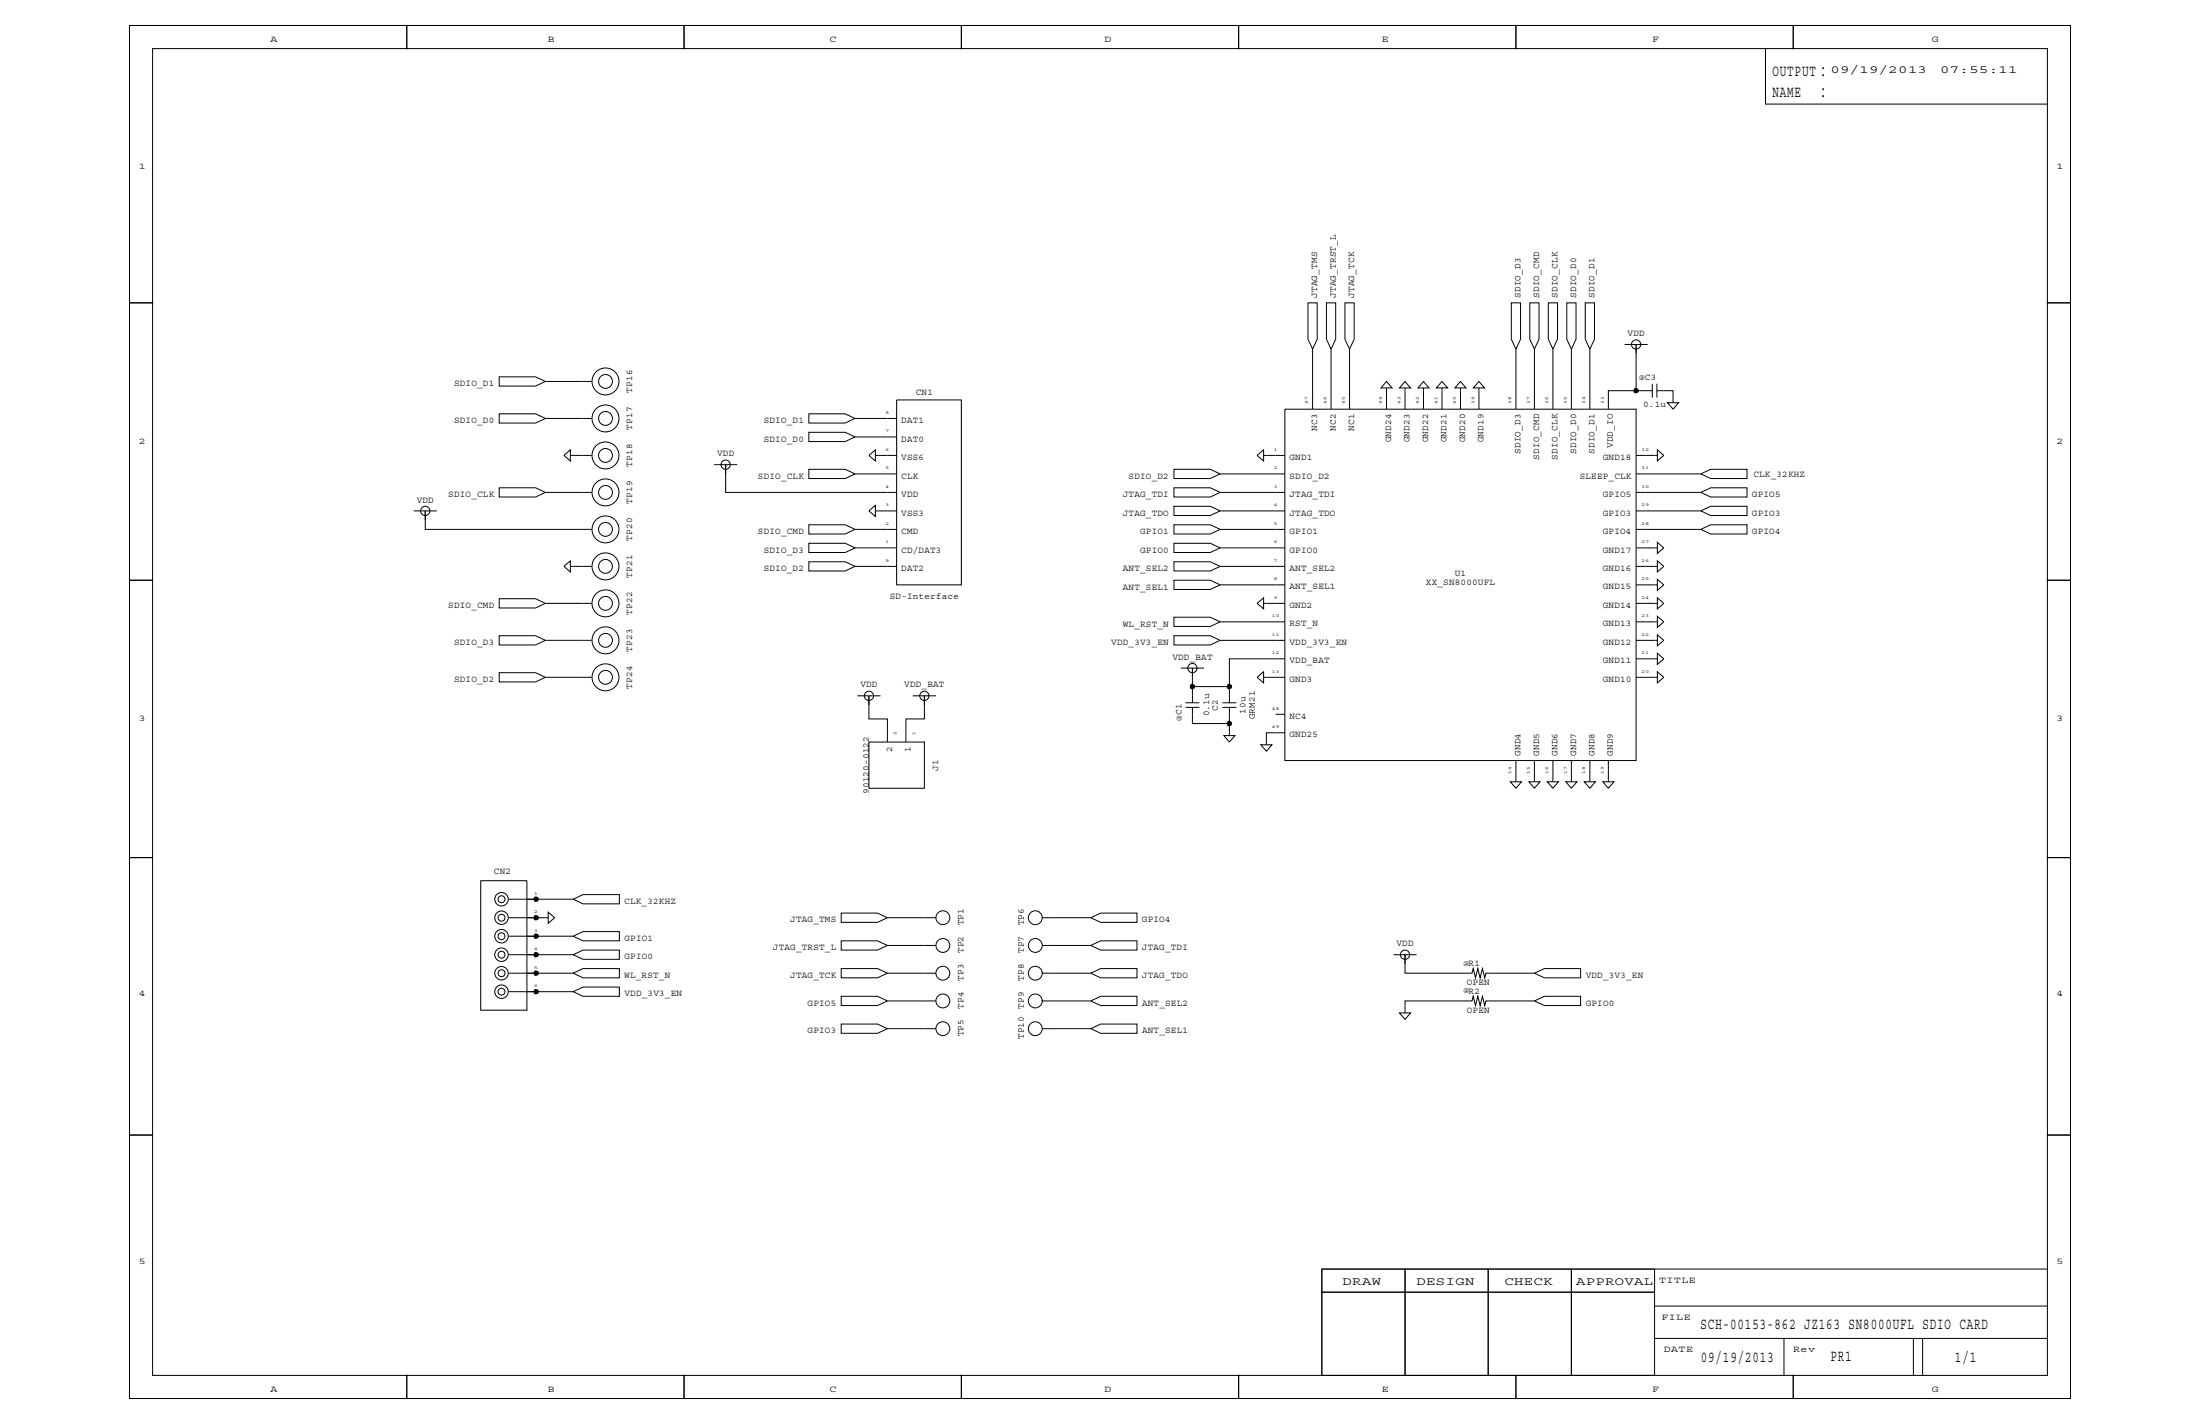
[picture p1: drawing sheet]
<svg xmlns="http://www.w3.org/2000/svg" width="432mm" height="279mm" viewBox="0 0 432 279" stroke-linecap="round" stroke-linejoin="round" font-family="sans-serif">
<g fill="none" stroke="#000" stroke-width=".2">
<path d="M25.4 5h54.4v4.5h-49.9v49.9h-4.5zM25.4 5h381v269.4h-381zM79.8 5h54.5v4.5h-54.5zM134.3 5h54.4v4.5h-54.4zM188.7 5h54.4v4.5h-54.4zM243.1 5h54.4v4.5h-54.4zM297.5 5h54.5v4.5h-54.5zM346.5 9.5v10.9h55.3M352 5h54.4v54.4h-4.6v-49.9h-49.8zM25.4 59.4h4.5v54.4h-4.5zM256.7 59.4h1.8v7.2l-.9 1.9-.9-1.9zM260.3 59.4h1.9v7.2l-.9 1.9-1-1.9z"/>
<path d="M264 59.4h1.8v7.2l-.9 1.9-.9-1.9zM296.6 59.4h1.8v7.2l-.9 1.9-.9-1.9zM300.3 59.4h1.8v7.2l-.9 1.9-.9-1.9zM303.9 59.4h1.8v7.2l-.9 1.9-.9-1.9zM307.5 59.4h1.8v7.2l-.9 1.9-.9-1.9zM311.1 59.4h1.9v7.2l-1 1.9-.9-1.9zM401.8 59.4h4.6v54.4h-4.6zM98 73.9h7.1l2 .9-2 1h-7.1zM107.1 74.8h9M176 78.5h12.7v36.3h-12.7zM257.6 68.5v11.8M261.3 68.5v11.8"/>
<path d="M264.9 68.5v11.8M272.1 74.8l1.1 1.3h-2.1zM272.1 76.1v4.2M275.8 74.8l1.1 1.3h-2.2zM275.8 76.1v4.2M279.4 74.8l1.1 1.3h-2.2zM279.4 76.1v4.2M283 74.8l1.1 1.3h-2.2zM283 76.1v4.2M286.7 74.8l1 1.3h-2.1zM286.7 76.1v4.2M290.3 74.8l1.1 1.3h-2.2z"/>
<path d="M290.3 76.1v4.2M297.5 68.5v11.8M301.2 68.5v11.8M304.8 68.5v11.8M308.4 68.5v11.8M312 68.5v10M312 78.5v1.8M318.9 67.6h4.5M321.1 76.7h3.2M321.1 67.6v9.1h-5.4v3.6M324.3 75.3v2.7M325.2 76.7h3.2v2.3"/>
<path d="M325.2 75.3v2.7M327.3 79h2.2l-1.1 1.3zM98 81.2h7.1l2 .9-2 .9h-7.1zM98 95.7h7.1l2 .9-2 .9h-7.1zM110.7 89.4l1.2-1.1v2.1zM111.9 89.4h4.2M116.1 82.1h-9M116.1 96.6h-9M140.2 91.2h4.5M142.4 91.2v5.4h33.6M158.8 81.2h7.1l1.9 .9-1.9 .9h-7.1zM158.8 92.1h7.1l1.9 .9-1.9 .9h-7.1z"/>
<path d="M158.8 84.8h7.1l1.9 .9-1.9 .9h-7.1zM167.8 93h8.2M167.8 82.1h8.2M167.8 85.7h8.2M170.5 89.4l1.3-1.1v2.1zM171.8 89.4h4.2M230.4 99.3h7.1l2 .9-2 .9h-7.1zM230.4 92.1h7.1l2 .9-2 .9h-7.1zM230.4 95.7h7.1l2 .9-2 .9h-7.1zM246.7 89.4l1.3-1.1v2.1zM248 89.4h4.2M252.2 93h-12.7"/>
<path d="M252.2 96.6h-12.7M252.2 80.3h68.9v68.9h-68.9zM321.1 96.6h12.7M325.3 88.3l1.3 1.1-1.3 1zM325.3 89.4h-4.2M333.8 96.6l2-.9h7.1v1.8h-7.1zM333.8 93h-12.7M333.8 93l2-.9h7.1v1.8h-7.1zM25.4 113.8h4.5v54.5h-4.5zM81.2 100.2h4.5M83.5 100.2v3.7h32.6M98 117.5h7.1l2 .9-2 .9h-7.1z"/>
<path d="M107.1 118.4h9M110.7 111.1l1.2-1.1v2.2zM111.9 111.1h4.2M158.8 110.2h7.1l1.9 .9-1.9 .9h-7.1zM158.8 106.6h7.1l1.9 .9-1.9 .9h-7.1zM158.8 103h7.1l1.9 .9-1.9 .9h-7.1zM167.8 111.1h8.2M167.8 103.9h8.2M167.8 107.5h8.2M170.5 100.2l1.3-1v2.1zM171.8 100.2h4.2M230.4 113.8h7.1l2 1-2 .9h-7.1z"/>
<path d="M230.4 110.2h7.1l2 .9-2 .9h-7.1zM230.4 103h7.1l2 .9-2 .9h-7.1zM230.4 106.6h7.1l2 .9-2 .9h-7.1zM239.5 111.1h12.7M239.5 114.8h12.7M246.7 118.4l1.3-1.1v2.2zM248 118.4h4.2M252.2 100.2h-12.7M252.2 103.9h-12.7M252.2 107.5h-12.7M321.1 100.2h12.7M321.1 103.9h12.7"/>
<path d="M325.3 113.7l1.3 1.1-1.3 1zM325.3 114.8h-4.2M325.3 117.3l1.3 1.1-1.3 1.1zM325.3 118.4h-4.2M325.3 110l1.3 1.1-1.3 1.1zM325.3 111.1h-4.2M325.3 106.4l1.3 1.1-1.3 1.1zM325.3 107.5h-4.2M333.8 103.9l2-.9h7.1v1.8h-7.1zM333.8 100.2l2-.9h7.1v1.8h-7.1zM401.8 113.8h4.6v54.5h-4.6zM98 124.7h7.1l2 .9-2 .9h-7.1z"/>
<path d="M98 132h7.1l2 .9-2 .9h-7.1zM107.1 125.6h9M116.1 132.9h-9M168.3 136.5h4.5M170.5 136.5v4.6h3.7v4.5M179.2 136.5h4.5M181.4 136.5v1.8M181.4 138.3v2.8h-3.6v4.5M230.4 124.7h7.1l2 .9-2 .9h-7.1zM230.4 121.1h7.1l2 .9-2 .9h-7.1zM231.8 131.1h4.5M232.7 138.8h2.7"/>
<path d="M232.7 137.9h2.7M234 134.7v3.2M234 138.8v3.2h7.3M239.5 125.6h12.7M239.9 138.8h2.8M239.9 137.9h2.8M241.3 134.7v3.3M241.3 138.7v5.6M246.7 132.9l1.3-1.1v2.2zM248 132.9h4.2M250.4 129.3h-9.1v5.4h-7.3v-3.6M250.4 129.3h1.8"/>
<path d="M252.2 122h-12.7M325.3 120.9l1.3 1.1-1.3 1.1zM325.3 122h-4.2M325.3 131.8l1.3 1.1-1.3 1.1zM325.3 132.9h-4.2M325.3 124.6l1.3 1-1.3 1.1zM325.3 125.6h-4.2M325.3 128.2l1.3 1.1-1.3 1.1zM325.3 129.3h-4.2M170.5 145.6h10.9v9.1h-10.9zM240.2 144.3h2.2l-1.1 1.3zM247.5 146.1h2.1l-1 1.3z"/>
<path d="M250.4 140.2h1.8M252.2 143.8h-3.6v2.3M296.4 153.4h2.2l-1.1 1.3zM297.5 149.2v4.2M300.1 153.4h2.2l-1.1 1.3zM301.2 149.2v4.2M303.7 153.4h2.2l-1.1 1.3zM304.8 149.2v4.2M307.3 153.4h2.2l-1.1 1.3zM308.4 149.2v4.2M311 153.4h2.1l-1.1 1.3zM312 149.2v4.2"/>
<path d="M314.6 153.4h2.2l-1.1 1.3zM315.7 149.2v4.2M25.4 168.3h4.5v54.4h-4.5zM94.4 172.8h9v25.4h-9zM99.8 176.4h12.7M107.6 179l1.3 1.1-1.3 1.1zM112.5 176.4l1.9-.9h7.2v1.8h-7.2zM165.1 179.2h7.1l2 .9-2 .9h-7.1zM401.8 168.3h4.6v54.4h-4.6zM99.8 180.1h7.8M99.8 194.6h12.7M105.2 190.9h7.3"/>
<path d="M105.2 190.9h-5.4M112.5 194.6l1.9-.9h7.2v1.8h-7.2zM112.5 187.3l1.9-.9h7.2v1.8h-7.2zM112.5 183.7l1.9-.9h7.2v1.8h-7.2zM112.5 187.3h-12.7M112.5 183.7h-12.7M112.5 191l1.9-1h7.2v1.9h-7.2zM165.1 184.6h7.1l2 .9-2 .9h-7.1zM165.1 195.5h7.1l2 .9-2 .9h-7.1zM165.1 190h7.1l2 .9-2 1h-7.1zM174.2 185.5h9.5M174.2 180.1h9.5"/>
<path d="M174.2 190.9h7.2M174.2 196.4h9.5M181.4 190.9h2.3M204.6 190.9a1.36 1.36 0 0 0-1.9-1.2 1.36 1.36 0 0 0-.4 2.3 1.36 1.36 0 0 0 2.2-.6l.1-.5h2.2M206.8 190.9h7.3M214.1 196.4h-9.5a1.36 1.36 0 0 1-2 1.2 1.36 1.36 0 0 1-.3-2.2 1.36 1.36 0 0 1 2.2 .6l.1 .4M214.1 185.5h-9.5M214.1 180.1h-9.5a1.36 1.36 0 0 1-2 1.2 1.36 1.36 0 0 1-.3-2.2 1.36 1.36 0 0 1 2.2 .5l.1 .5M214.1 196.4l1.9-.9h7.2v1.8h-7.2zM214.1 185.5l1.9-.9h7.2v1.8h-7.2zM214.1 191l1.9-1h7.2v1.9h-7.2zM214.1 180.1l1.9-.9h7.2v1.8h-7.2z"/>
<path d="M273.5 187.3h4.5M274.7 198.8h2.2l-1.1 1.2zM275.8 187.3v3.6l13.1 .1 .2-1 .5 1.9 .5-1.9 .4 1.9 .5-1.9 .4 1.9 .2-.9 9.6-.1M301.2 196.4h-9.6l-.2 .9-.4-1.8-.5 1.8-.4-1.8-.5 1.8-.5-1.8-.2 .9h-13.1v2.4M301.2 196.4l1.9-.9h7.1v1.8h-7.1zM301.2 191l1.9-1h7.1v1.9h-7.1zM165.1 200.9h7.1l2 .9-2 .9h-7.1zM174.2 201.8h9.5M214.1 201.8h-9.5M214.1 201.8l1.9-.9h7.2v1.8h-7.2zM25.4 222.7h4.5v47.2h49.9v4.5h-54.4zM259.4 249h16.4v4.5h-16.4z"/>
<path d="M259.4 253.5h16.4v16.4h-16.4zM275.8 249h16.3v4.5h-16.3zM275.8 253.5h16.3v16.4h-16.3zM292.1 249h16.3v4.5h-16.3zM292.1 253.5h16.3v16.4h-16.3zM308.4 249h16.3v4.5h-16.3zM308.4 253.5h16.3v16.4h-16.3zM324.7 256.3h77.1M401.8 249h-142.4v20.9M79.8 269.9h54.5v4.5h-54.5zM134.3 269.9h54.4v4.5h-54.4zM188.7 269.9h54.4v4.5h-54.4z"/>
<path d="M243.1 269.9h54.4v4.5h-54.4zM297.5 269.9h54.5v4.5h-54.5zM324.7 262.6h77.1M350.1 262.6v7.3M352 269.9h49.8v-47.2h4.6v51.7h-54.4zM375.5 262.6v7.3M377.4 262.6v7.3"/>
<circle cx="118.8" cy="74.8" r="1.36"/>
<circle cx="118.8" cy="74.8" r="2.64"/>
<circle cx="321.1" cy="67.6" r=".91"/>
<circle cx="118.8" cy="89.4" r="1.36"/>
<circle cx="118.8" cy="89.4" r="2.64"/>
<circle cx="118.8" cy="82.1" r="1.36"/>
<circle cx="118.8" cy="82.1" r="2.64"/>
<circle cx="118.8" cy="96.6" r="1.36"/>
<circle cx="118.8" cy="96.6" r="2.64"/>
<circle cx="142.4" cy="91.2" r=".91"/>
<circle cx="83.5" cy="100.2" r=".91"/>
<circle cx="118.8" cy="103.9" r="1.36"/>
<circle cx="118.8" cy="111.1" r="1.36"/>
<circle cx="118.8" cy="103.9" r="2.64"/>
<circle cx="118.8" cy="111.1" r="2.64"/>
<circle cx="118.8" cy="118.4" r="1.36"/>
<circle cx="118.8" cy="118.4" r="2.64"/>
<circle cx="118.8" cy="125.6" r="1.36"/>
<circle cx="118.8" cy="125.6" r="2.64"/>
<circle cx="118.8" cy="132.9" r="1.36"/>
<circle cx="118.8" cy="132.9" r="2.64"/>
<circle cx="170.5" cy="136.5" r=".91"/>
<circle cx="181.4" cy="136.5" r=".91"/>
<circle cx="234" cy="131.1" r=".91"/>
<circle cx="98.4" cy="176.4" r="1.32"/>
<circle cx="98.4" cy="176.4" r=".68"/>
<circle cx="98.4" cy="183.7" r="1.32"/>
<circle cx="98.4" cy="194.6" r="1.32"/>
<circle cx="98.4" cy="187.3" r="1.32"/>
<circle cx="98.4" cy="180.1" r="1.32"/>
<circle cx="98.4" cy="190.9" r="1.32"/>
<circle cx="98.4" cy="183.7" r=".68"/>
<circle cx="98.4" cy="187.3" r=".68"/>
<circle cx="98.4" cy="194.6" r=".68"/>
<circle cx="98.4" cy="180.1" r=".68"/>
<circle cx="98.4" cy="190.9" r=".68"/>
<circle cx="185.1" cy="190.9" r="1.36"/>
<circle cx="185.1" cy="196.4" r="1.36"/>
<circle cx="185.1" cy="185.5" r="1.36"/>
<circle cx="185.1" cy="180.1" r="1.36"/>
<circle cx="203.2" cy="185.5" r="1.36"/>
<circle cx="275.8" cy="187.3" r=".91"/>
<circle cx="185.1" cy="201.8" r="1.36"/>
<circle cx="203.2" cy="201.8" r="1.36"/>
</g>
<path d="M320.7 76.3l.2-.2h.3l.4 .3v.6l-.5 .2a.53 .53 0 0 1-.5-.3 .53 .53 0 0 1 .1-.6zM233.6 134.4l.2-.2h.3l.4 .3v.5l-.5 .2a.53 .53 0 0 1-.4-.3 .53 .53 0 0 1 0-.5zM240.9 134.4l.2-.2h.3l.4 .3-.1 .5-.4 .2a.53 .53 0 0 1-.5-.3 .53 .53 0 0 1 .1-.5zM240.9 141.6l.2-.2h.3l.4 .3-.1 .6-.4 .2a.53 .53 0 0 1-.5-.3 .53 .53 0 0 1 .1-.6zM104.8 176.1l.2-.2h.3l.4 .3v.6l-.5 .2a.53 .53 0 0 1-.5-.3 .53 .53 0 0 1 .1-.6zM104.8 190.6l.2-.2h.3l.4 .3v.6l-.5 .2a.53 .53 0 0 1-.5-.3 .53 .53 0 0 1 .1-.6zM104.8 194.2l.2-.1h.3l.4 .2v.6l-.5 .2a.53 .53 0 0 1-.5-.3 .53 .53 0 0 1 .1-.6zM104.8 187l.2-.2h.3l.4 .3v.5l-.5 .3a.53 .53 0 0 1-.5-.3 .53 .53 0 0 1 .1-.6zM104.8 183.4l.2-.2h.3l.4 .2v.6l-.5 .2a.53 .53 0 0 1-.5-.3 .53 .53 0 0 1 .1-.5zM104.8 179.7l.2-.2h.3l.4 .3v.6l-.5 .2a.53 .53 0 0 1-.5-.3 .53 .53 0 0 1 .1-.6z" fill="#000"/>
<g font-size="3.2">
<text x="347.9" y="15">OUTPUT：</text>
<text x="347.9" y="19.1">NAME</text>
<text x="356.6" y="19.1">：</text>
<text x="333.8" y="260.8">SCH-00153-862 JZ163 SN8000UFL SDIO CARD</text>
<text x="333.8" y="267.1">09/19/2013</text>
<text x="359.3" y="267.1">PR1</text>
<text x="383.7" y="267.1">1/1</text>
</g>
<g font-size="2.3">
<text x="359.2" y="14.3">09/19/2013</text>
<text x="380.8" y="14.4">07:55:11</text>
<text x="263.5" y="252.2">DRAW</text>
<text x="278" y="252.2">DESIGN</text>
<text x="295.3" y="252.2">CHECK</text>
<text x="309.3" y="252.2">APPROVAL</text>
</g>
<g font-size="1.8">
<text x="53.1" y="8.2">A</text>
<text x="107.5" y="8.2">B</text>
<text x="162.8" y="8.2">C</text>
<text x="216.8" y="8.2">D</text>
<text x="271.2" y="8.2">E</text>
<text x="324.3" y="8.2">F</text>
<text x="379.2" y="8.2">G</text>
<text x="27.2" y="33.1">1</text>
<text x="403.7" y="33.1">1</text>
<text x="258.6" y="58.5" transform="rotate(-90 258.6 58.5)">JTAG_TMS</text>
<text x="262.2" y="58.5" transform="rotate(-90 262.2 58.5)">JTAG_TRST_L</text>
<text x="265.8" y="58.5" transform="rotate(-90 265.8 58.5)">JTAG_TCK</text>
<text x="298.5" y="58.5" transform="rotate(-90 298.5 58.5)">SDIO_D3</text>
<text x="302.1" y="58.5" transform="rotate(-90 302.1 58.5)">SDIO_CMD</text>
<text x="305.7" y="58.5" transform="rotate(-90 305.7 58.5)">SDIO_CLK</text>
<text x="309.3" y="58.5" transform="rotate(-90 309.3 58.5)">SDIO_D0</text>
<text x="313" y="58.5" transform="rotate(-90 313 58.5)">SDIO_D1</text>
<text x="319.5" y="66">VDD</text>
<text x="89.1" y="75.8">SDIO_D1</text>
<text x="124.1" y="77" transform="rotate(-90 124.1 77)">TP16</text>
<text x="179.8" y="77.6">CN1</text>
<text x="321.7" y="74.6">@C3</text>
<text x="89.1" y="83">SDIO_D0</text>
<text x="149.9" y="83">SDIO_D1</text>
<text x="176.9" y="83">DAT1</text>
<text x="322.5" y="79.9">0.1u</text>
<text x="27.2" y="87.1">2</text>
<text x="124.1" y="84.3" transform="rotate(-90 124.1 84.3)">TP17</text>
<text x="140.8" y="89.5">VDD</text>
<text x="149.9" y="86.7">SDIO_D0</text>
<text x="176.9" y="86.6">DAT0</text>
<text x="258.5" y="84.6" transform="rotate(-90 258.5 84.6)">NC3</text>
<text x="262.2" y="84.6" transform="rotate(-90 262.2 84.6)">NC2</text>
<text x="265.8" y="84.6" transform="rotate(-90 265.8 84.6)">NC1</text>
<text x="273" y="86.8" transform="rotate(-90 273 86.8)">GND24</text>
<text x="276.7" y="86.8" transform="rotate(-90 276.7 86.8)">GND23</text>
<text x="280.3" y="86.8" transform="rotate(-90 280.3 86.8)">GND22</text>
<text x="283.9" y="86.8" transform="rotate(-90 283.9 86.8)">GND21</text>
<text x="287.6" y="86.8" transform="rotate(-90 287.6 86.8)">GND20</text>
<text x="291.2" y="86.8" transform="rotate(-90 291.2 86.8)">GND19</text>
<text x="298.4" y="89.1" transform="rotate(-90 298.4 89.1)">SDIO_D3</text>
<text x="309.3" y="89.1" transform="rotate(-90 309.3 89.1)">SDIO_D0</text>
<text x="313" y="89.1" transform="rotate(-90 313 89.1)">SDIO_D1</text>
<text x="316.6" y="88" transform="rotate(-90 316.6 88)">VDD_IO</text>
<text x="403.7" y="87.1">2</text>
<text x="124.1" y="91.6" transform="rotate(-90 124.1 91.6)">TP18</text>
<text x="148.8" y="93.9">SDIO_CLK</text>
<text x="176.9" y="93.9">CLK</text>
<text x="176.9" y="90.3">VSS6</text>
<text x="221.5" y="93.9">SDIO_D2</text>
<text x="253.1" y="90.3">GND1</text>
<text x="253.1" y="93.9">SDIO_D2</text>
<text x="302.1" y="90.2" transform="rotate(-90 302.1 90.2)">SDIO_CMD</text>
<text x="305.7" y="90.2" transform="rotate(-90 305.7 90.2)">SDIO_CLK</text>
<text x="310.1" y="93.9">SLEEP_CLK</text>
<text x="314.6" y="90.3">GND18</text>
<text x="344.1" y="93.5">CLK_32KHZ</text>
<text x="81.8" y="98.6">VDD</text>
<text x="88" y="97.5">SDIO_CLK</text>
<text x="124.1" y="98.8" transform="rotate(-90 124.1 98.8)">TP19</text>
<text x="176.9" y="101.1">VSS3</text>
<text x="176.9" y="97.5">VDD</text>
<text x="220.4" y="101.2">JTAG_TDO</text>
<text x="220.4" y="97.5">JTAG_TDI</text>
<text x="253.1" y="97.5">JTAG_TDI</text>
<text x="253.1" y="101.1">JTAG_TDO</text>
<text x="314.6" y="101.1">GPIO3</text>
<text x="314.6" y="97.5">GPIO5</text>
<text x="343.9" y="101.2">GPIO3</text>
<text x="343.9" y="97.5">GPIO5</text>
<text x="124.1" y="106.1" transform="rotate(-90 124.1 106.1)">TP20</text>
<text x="148.8" y="104.8">SDIO_CMD</text>
<text x="176.9" y="104.8">CMD</text>
<text x="223.8" y="104.8">GPIO1</text>
<text x="253.1" y="104.8">GPIO1</text>
<text x="314.6" y="104.8">GPIO4</text>
<text x="343.9" y="104.8">GPIO4</text>
<text x="124.1" y="113.3" transform="rotate(-90 124.1 113.3)">TP21</text>
<text x="149.9" y="112.1">SDIO_D2</text>
<text x="149.9" y="108.4">SDIO_D3</text>
<text x="176.9" y="112">DAT2</text>
<text x="176.9" y="108.4">CD/DAT3</text>
<text x="220.4" y="112.1">ANT_SEL2</text>
<text x="223.8" y="108.4">GPIO0</text>
<text x="253.1" y="108.4">GPIO0</text>
<text x="253.1" y="112">ANT_SEL2</text>
<text x="285.5" y="112.9">U1</text>
<text x="314.6" y="112">GND16</text>
<text x="314.6" y="108.4">GND17</text>
<text x="88" y="119.3">SDIO_CMD</text>
<text x="174.7" y="117.5">SD-Interface</text>
<text x="220.4" y="115.7">ANT_SEL1</text>
<text x="253.1" y="119.3">GND2</text>
<text x="253.1" y="115.7">ANT_SEL1</text>
<text x="279.9" y="114.8">XX_SN8000UFL</text>
<text x="314.6" y="119.3">GND14</text>
<text x="314.6" y="115.7">GND15</text>
<text x="124.1" y="120.6" transform="rotate(-90 124.1 120.6)">TP22</text>
<text x="220.4" y="122.9">WL_RST_N</text>
<text x="253.1" y="122.9">RST_N</text>
<text x="314.6" y="122.9">GND13</text>
<text x="89.1" y="126.6">SDIO_D3</text>
<text x="124.1" y="127.8" transform="rotate(-90 124.1 127.8)">TP23</text>
<text x="218.1" y="126.6">VDD_3V3_EN</text>
<text x="230.1" y="129.4">VDD_BAT</text>
<text x="253.1" y="126.5">VDD_3V3_EN</text>
<text x="253.1" y="130.2">VDD_BAT</text>
<text x="314.6" y="130.2">GND11</text>
<text x="314.6" y="126.5">GND12</text>
<text x="89.1" y="133.8">SDIO_D2</text>
<text x="124.1" y="135.1" transform="rotate(-90 124.1 135.1)">TP24</text>
<text x="168.9" y="134.9">VDD</text>
<text x="177.5" y="134.9">VDD_BAT</text>
<text x="253.1" y="133.8">GND3</text>
<text x="314.6" y="133.8">GND10</text>
<text x="27.2" y="141.5">3</text>
<text x="232" y="141.4" transform="rotate(-90 232 141.4)">@C1</text>
<text x="237.3" y="140.6" transform="rotate(-90 237.3 140.6)">0.1u</text>
<text x="239" y="139.5" transform="rotate(-90 239 139.5)">C2</text>
<text x="244.5" y="140" transform="rotate(-90 244.5 140)">10u</text>
<text x="246.3" y="141.2" transform="rotate(-90 246.3 141.2)">GRM21</text>
<text x="253.1" y="141.1">NC4</text>
<text x="403.7" y="141.5">3</text>
<text x="175.1" y="147.6" transform="rotate(-90 175.1 147.6)">2</text>
<text x="178.7" y="147.6" transform="rotate(-90 178.7 147.6)">1</text>
<text x="253.1" y="144.7">GND25</text>
<text x="298.4" y="148.3" transform="rotate(-90 298.4 148.3)">GND4</text>
<text x="302.1" y="148.3" transform="rotate(-90 302.1 148.3)">GND5</text>
<text x="305.7" y="148.3" transform="rotate(-90 305.7 148.3)">GND6</text>
<text x="309.3" y="148.3" transform="rotate(-90 309.3 148.3)">GND7</text>
<text x="313" y="148.3" transform="rotate(-90 313 148.3)">GND8</text>
<text x="316.6" y="148.3" transform="rotate(-90 316.6 148.3)">GND9</text>
<text x="170.5" y="155.8" transform="rotate(-90 170.5 155.8)">90120-0122</text>
<text x="184.2" y="151.2" transform="rotate(-90 184.2 151.2)">J1</text>
<text x="96.9" y="171.5">CN2</text>
<text x="122.5" y="177.4">CLK_32KHZ</text>
<text x="122.6" y="184.6">GPIO1</text>
<text x="155.1" y="181">JTAG_TMS</text>
<text x="189.1" y="181.6" transform="rotate(-90 189.1 181.6)">TP1</text>
<text x="201" y="181.6" transform="rotate(-90 201 181.6)">TP6</text>
<text x="224.1" y="181">GPIO4</text>
<text x="274.1" y="185.7">VDD</text>
<text x="122.5" y="191.9">WL_RST_N</text>
<text x="122.6" y="188.2">GPIO0</text>
<text x="151.7" y="186.4">JTAG_TRST_L</text>
<text x="155.1" y="191.9">JTAG_TCK</text>
<text x="189.1" y="187" transform="rotate(-90 189.1 187)">TP2</text>
<text x="201" y="187" transform="rotate(-90 201 187)">TP7</text>
<text x="224.1" y="186.4">JTAG_TDI</text>
<text x="224.1" y="191.9">JTAG_TDO</text>
<text x="287.2" y="189.5">@R1</text>
<text x="311.2" y="191.9">VDD_3V3_EN</text>
<text x="27.2" y="195.5">4</text>
<text x="122.6" y="195.5">VDD_3V3_EN</text>
<text x="158.5" y="197.3">GPIO5</text>
<text x="189.1" y="197.9" transform="rotate(-90 189.1 197.9)">TP4</text>
<text x="189.1" y="192.5" transform="rotate(-90 189.1 192.5)">TP3</text>
<text x="201" y="197.9" transform="rotate(-90 201 197.9)">TP9</text>
<text x="201" y="192.5" transform="rotate(-90 201 192.5)">TP8</text>
<text x="224.2" y="197.3">ANT_SEL2</text>
<text x="287.2" y="194.9">@R2</text>
<text x="287.9" y="193.2">OPEN</text>
<text x="311.2" y="197.3">GPIO0</text>
<text x="403.7" y="195.5">4</text>
<text x="158.5" y="202.8">GPIO3</text>
<text x="189.1" y="203.3" transform="rotate(-90 189.1 203.3)">TP5</text>
<text x="201" y="203.9" transform="rotate(-90 201 203.9)">TP10</text>
<text x="224.2" y="202.8">ANT_SEL1</text>
<text x="287.9" y="198.7">OPEN</text>
<text x="27.2" y="248.1">5</text>
<text x="325.7" y="251.7">TITLE</text>
<text x="403.7" y="248.1">5</text>
<text x="326.1" y="259">FILE</text>
<text x="326.6" y="265.3">DATE</text>
<text x="352" y="265.3">Rev</text>
<text x="53.1" y="273">A</text>
<text x="107.5" y="273">B</text>
<text x="162.8" y="273">C</text>
<text x="216.8" y="273">D</text>
<text x="271.2" y="273">E</text>
<text x="324.3" y="273">F</text>
<text x="379.2" y="273">G</text>
</g>
<g font-size=".9">
<text x="173.8" y="81.2">8</text>
<text x="256.7" y="79.2" transform="rotate(-90 256.7 79.2)">47</text>
<text x="260.3" y="79.2" transform="rotate(-90 260.3 79.2)">46</text>
<text x="264" y="79.2" transform="rotate(-90 264 79.2)">45</text>
<text x="271.2" y="79.2" transform="rotate(-90 271.2 79.2)">44</text>
<text x="274.9" y="79.2" transform="rotate(-90 274.9 79.2)">43</text>
<text x="278.5" y="79.2" transform="rotate(-90 278.5 79.2)">42</text>
<text x="282.1" y="79.2" transform="rotate(-90 282.1 79.2)">41</text>
<text x="285.7" y="79.2" transform="rotate(-90 285.7 79.2)">40</text>
<text x="289.4" y="79.2" transform="rotate(-90 289.4 79.2)">39</text>
<text x="296.6" y="79.2" transform="rotate(-90 296.6 79.2)">38</text>
<text x="300.3" y="79.2" transform="rotate(-90 300.3 79.2)">37</text>
<text x="303.9" y="79.2" transform="rotate(-90 303.9 79.2)">36</text>
<text x="307.5" y="79.2" transform="rotate(-90 307.5 79.2)">35</text>
<text x="311.1" y="79.2" transform="rotate(-90 311.1 79.2)">34</text>
<text x="314.8" y="79.2" transform="rotate(-90 314.8 79.2)">33</text>
<text x="173.8" y="88.5">6</text>
<text x="173.8" y="84.8">7</text>
<text x="250" y="88.5">1</text>
<text x="322.2" y="88.5">32</text>
<text x="173.8" y="95.7">4</text>
<text x="173.8" y="92.1">5</text>
<text x="250" y="92.1">2</text>
<text x="250" y="95.7">3</text>
<text x="322.2" y="95.7">30</text>
<text x="322.2" y="92.1">31</text>
<text x="173.8" y="99.3">3</text>
<text x="250" y="99.3">4</text>
<text x="322.2" y="99.3">29</text>
<text x="173.8" y="106.6">1</text>
<text x="173.8" y="103">2</text>
<text x="250" y="103">5</text>
<text x="250" y="106.6">6</text>
<text x="322.2" y="106.6">27</text>
<text x="322.2" y="103">28</text>
<text x="173.8" y="110.2">9</text>
<text x="250" y="113.8">8</text>
<text x="250" y="110.2">7</text>
<text x="322.2" y="113.8">25</text>
<text x="322.2" y="110.2">26</text>
<text x="250" y="117.5">9</text>
<text x="322.2" y="117.5">24</text>
<text x="249.6" y="124.7">11</text>
<text x="249.6" y="121.1">10</text>
<text x="322.2" y="124.7">22</text>
<text x="322.2" y="121.1">23</text>
<text x="249.6" y="128.4">12</text>
<text x="249.6" y="132">13</text>
<text x="322.2" y="132">20</text>
<text x="322.2" y="128.4">21</text>
<text x="249.6" y="139.2">48</text>
<text x="249.6" y="142.9">49</text>
<text x="176" y="144.1" transform="rotate(-90 176 144.1)">2</text>
<text x="179.6" y="144.1" transform="rotate(-90 179.6 144.1)">1</text>
<text x="296.6" y="151.8" transform="rotate(-90 296.6 151.8)">14</text>
<text x="300.3" y="151.8" transform="rotate(-90 300.3 151.8)">15</text>
<text x="303.9" y="151.8" transform="rotate(-90 303.9 151.8)">16</text>
<text x="307.5" y="151.8" transform="rotate(-90 307.5 151.8)">17</text>
<text x="311.1" y="151.8" transform="rotate(-90 311.1 151.8)">18</text>
<text x="314.8" y="151.8" transform="rotate(-90 314.8 151.8)">19</text>
<text x="104.9" y="175.5">1</text>
<text x="104.9" y="179.2">2</text>
<text x="104.9" y="182.8">3</text>
<text x="104.9" y="186.4">4</text>
<text x="104.9" y="190">5</text>
<text x="104.9" y="193.7">6</text>
</g>
</svg>
